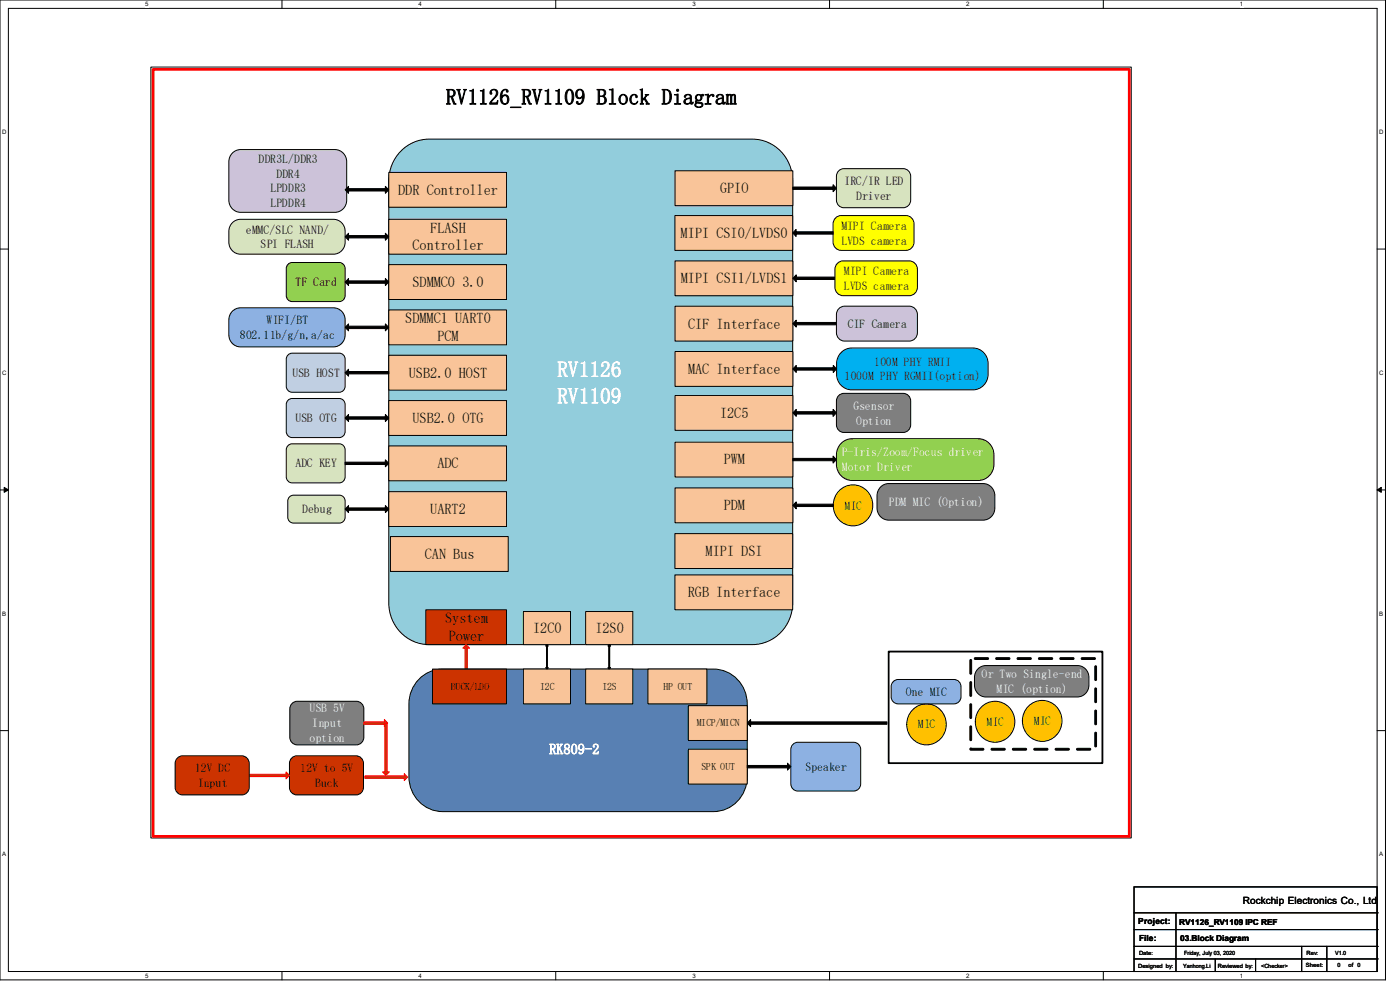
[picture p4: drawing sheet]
<svg xmlns="http://www.w3.org/2000/svg" width="297mm" height="210mm" viewBox="0 0 297 210" stroke-linecap="round" stroke-linejoin="round" font-family="sans-serif">
<path d="M0 0h293.9v207.9h-293.9zM1.8 1.8h290.3v204.3h-290.3z" fill="none" stroke="#000" stroke-width=".21"/>
<g fill="#fff">
<path d="M30.8 .2h.7v1.4h-.7z"/>
<path d="M30.8 206.2h.7v1.4h-.7z"/>
</g>
<path d="M59.8 0v1.8M59.8 206.1v1.8" fill="none" stroke="#000" stroke-width=".21"/>
<g fill="#fff">
<path d="M88.8 .2h.7v1.4h-.7z"/>
<path d="M88.8 206.2h.7v1.4h-.7z"/>
</g>
<path d="M117.9 0v1.8M117.9 206.1v1.8" fill="none" stroke="#000" stroke-width=".21"/>
<g fill="#fff">
<path d="M146.9 .2h.7v1.4h-.7z"/>
<path d="M146.9 206.2h.7v1.4h-.7z"/>
</g>
<path d="M176 0v1.8M176 206.1v1.8" fill="none" stroke="#000" stroke-width=".21"/>
<g fill="#fff">
<path d="M205 .2h.7v1.4h-.7z"/>
<path d="M205 206.2h.7v1.4h-.7z"/>
</g>
<path d="M234.1 0v1.8M234.1 206.1v1.8" fill="none" stroke="#000" stroke-width=".21"/>
<g fill="#fff">
<path d="M263.1 .2h.6v1.4h-.6z"/>
<path d="M263.1 206.2h.6v1.4h-.6z"/>
<path d="M.5 27.3h.9v1.4h-.9z"/>
<path d="M292.6 27.3h.9v1.4h-.9z"/>
<path d="M.5 78.4h.9v1.4h-.9z"/>
<path d="M292.6 78.4h.9v1.4h-.9z"/>
</g>
<path d="M0 52.8h1.8M292.1 52.8h1.8" fill="none" stroke="#000" stroke-width=".21"/>
<g fill="#fff">
<path d="M.5 129.5h.8v1.4h-.8z"/>
<path d="M292.6 129.5h.8v1.4h-.8z"/>
</g>
<path d="M0 103.9h1.8M292.1 103.9h1.8" fill="none" stroke="#000" stroke-width=".21"/>
<path d="M.9 103.4l.9 .5-.9 .5zM292.1 103.9l.9-.5v1z" fill="#000" stroke="#000" stroke-width=".21"/>
<g fill="#fff">
<path d="M.5 180.5h.8v1.4h-.8z"/>
<path d="M292.6 180.5h.8v1.4h-.8z"/>
</g>
<path d="M0 155h1.8M292.1 155h1.8" fill="none" stroke="#000" stroke-width=".21"/>
<path d="M32 14.3h208v163.5h-208z" fill="#fff"/>
<path d="M32 14.2h208v163.6h-208z" fill="none" stroke="#000" stroke-width=".21"/>
<path d="M85 32.1a8.4 8.4 0 0 1 6-2.6h68.6a8.7 8.7 0 0 1 8.6 8.9v89.5a8.7 8.7 0 0 1-8.6 8.8h-68.6a8.7 8.7 0 0 1-8.5-8.8v-89.5a9 9 0 0 1 2.5-6.3z" fill-rule="evenodd" fill="#92cddc"/>
<path d="M85 32.1a8.4 8.4 0 0 1 6-2.6h68.6a8.7 8.7 0 0 1 8.6 8.9v89.5a8.7 8.7 0 0 1-8.6 8.8h-68.6a8.7 8.7 0 0 1-8.5-8.8v-89.5a9 9 0 0 1 2.5-6.3z" fill="none" stroke="#000" stroke-width=".21"/>
<path d="M82.5 36.6h25v7.4h-25z" fill-rule="evenodd" fill="#f9c499"/>
<path d="M82.5 36.6h25v7.4h-25z" fill="none" stroke="#000" stroke-width=".21"/>
<path d="M49.5 32.3l1-.5 .6-.1h19.9a2.54 2.54 0 0 1 2.5 2.6v8.1a2.56 2.56 0 0 1-2.5 2.6h-19.9a2.54 2.54 0 0 1-2.6-2.6v-8.1a2.62 2.62 0 0 1 1-2z" fill-rule="evenodd" fill="#ccc2d9"/>
<path d="M49.5 32.3l1-.5 .6-.1h19.9a2.54 2.54 0 0 1 2.5 2.6v8.1a2.56 2.56 0 0 1-2.5 2.6h-19.9a2.54 2.54 0 0 1-2.6-2.6v-8.1a2.62 2.62 0 0 1 1-2zM73.9 39.5v.5h7.9v-.5l.7 .8-.7 .7v-.5h-7.9v.5l-.7-.7z" fill="none" stroke="#000" stroke-width=".21"/>
<path d="M73.9 39.5v.5h7.9v-.5l.7 .8-.7 .7v-.5h-7.9v.5l-.7-.7z" fill-rule="evenodd" fill="#000"/>
<path d="M82.5 46.5h25v7.4h-25z" fill-rule="evenodd" fill="#f9c499"/>
<path d="M82.5 46.5h25v7.4h-25z" fill="none" stroke="#000" stroke-width=".21"/>
<path d="M49.5 47.1l1-.5 .5-.1h19.7a2.5 2.5 0 0 1 2.5 2.6 4.8 4.8 0 0 1-.5 3.9 2.43 2.43 0 0 1-2 .9h-19.7a2.51 2.51 0 0 1-2.5-2.5 4.8 4.8 0 0 1 .6-3.9z" fill-rule="evenodd" fill="#d7e3bf"/>
<path d="M49.5 47.1l1-.5 .5-.1h19.7a2.5 2.5 0 0 1 2.5 2.6 4.8 4.8 0 0 1-.5 3.9 2.43 2.43 0 0 1-2 .9h-19.7a2.51 2.51 0 0 1-2.5-2.5 4.8 4.8 0 0 1 .6-3.9zM73.9 49.5v.5h7.9v-.5l.7 .7-.7 .8v-.5h-7.9v.5l-.7-.8z" fill="none" stroke="#000" stroke-width=".21"/>
<path d="M73.9 49.5v.5h7.9v-.5l.7 .7-.7 .8v-.5h-7.9v.5l-.7-.8z" fill-rule="evenodd" fill="#000"/>
<path d="M82.5 56.1h25v7.4h-25z" fill-rule="evenodd" fill="#f9c499"/>
<path d="M82.5 56.1h25v7.4h-25z" fill="none" stroke="#000" stroke-width=".21"/>
<path d="M61.2 55.9l.8-.2h10a1.27 1.27 0 0 1 1.2 1.3v5.7a1.27 1.27 0 0 1-1.2 1.3h-10a1.27 1.27 0 0 1-1.3-1.3v-5.7l.1-.4z" fill-rule="evenodd" fill="#92d050"/>
<path d="M61.2 55.9l.8-.2h10a1.27 1.27 0 0 1 1.2 1.3v5.7a1.27 1.27 0 0 1-1.2 1.3h-10a1.27 1.27 0 0 1-1.3-1.3v-5.7l.1-.4zM73.9 59.1v.5h7.9v-.5l.7 .7-.7 .8v-.5h-7.9v.5l-.7-.8z" fill="none" stroke="#000" stroke-width=".21"/>
<path d="M73.9 59.1v.5h7.9v-.5l.7 .7-.7 .8v-.5h-7.9v.5l-.7-.8z" fill-rule="evenodd" fill="#000"/>
<path d="M82.5 65.7h25v7.4h-25z" fill-rule="evenodd" fill="#f9c499"/>
<path d="M82.5 65.7h25v7.4h-25z" fill="none" stroke="#000" stroke-width=".21"/>
<path d="M49.5 65.9l1-.5 .5-.1h19.7a2.5 2.5 0 0 1 2.5 2.5v3.2a2.51 2.51 0 0 1-2.5 2.6h-19.7a2.5 2.5 0 0 1-2.5-2.6v-3.2a2.59 2.59 0 0 1 1-1.9z" fill-rule="evenodd" fill="#8db1e2"/>
<path d="M49.5 65.9l1-.5 .5-.1h19.7a2.5 2.5 0 0 1 2.5 2.5v3.2a2.51 2.51 0 0 1-2.5 2.6h-19.7a2.5 2.5 0 0 1-2.5-2.6v-3.2a2.59 2.59 0 0 1 1-1.9zM73.9 68.7v.5h7.9v-.5l.7 .7-.7 .8v-.5h-7.9v.5l-.7-.8z" fill="none" stroke="#000" stroke-width=".21"/>
<path d="M73.9 68.7v.5h7.9v-.5l.7 .7-.7 .8v-.5h-7.9v.5l-.7-.8z" fill-rule="evenodd" fill="#000"/>
<path d="M82.5 75.4h25v7.4h-25z" fill-rule="evenodd" fill="#f9c499"/>
<path d="M82.5 75.4h25v7.4h-25z" fill="none" stroke="#000" stroke-width=".21"/>
<path d="M61.2 75.2l.8-.3h10a1.26 1.26 0 0 1 1.2 1.3v5.7a1.28 1.28 0 0 1-1.2 1.3h-10a1.28 1.28 0 0 1-1.3-1.3v-5.7l.1-.4z" fill-rule="evenodd" fill="#c0cfe2"/>
<path d="M61.2 75.2l.8-.3h10a1.26 1.26 0 0 1 1.2 1.3v5.7a1.28 1.28 0 0 1-1.2 1.3h-10a1.28 1.28 0 0 1-1.3-1.3v-5.7l.1-.4z" fill="none" stroke="#000" stroke-width=".21"/>
<path d="M82.5 85h25v7.4h-25z" fill-rule="evenodd" fill="#f9c499"/>
<path d="M82.5 85h25v7.4h-25z" fill="none" stroke="#000" stroke-width=".21"/>
<path d="M61.2 84.8l.8-.3h10a1.26 1.26 0 0 1 1.2 1.3v5.7a1.28 1.28 0 0 1-1.2 1.3h-10a1.28 1.28 0 0 1-1.3-1.3v-5.7l.1-.4z" fill-rule="evenodd" fill="#c0cfe2"/>
<path d="M61.2 84.8l.8-.3h10a1.26 1.26 0 0 1 1.2 1.3v5.7a1.28 1.28 0 0 1-1.2 1.3h-10a1.28 1.28 0 0 1-1.3-1.3v-5.7l.1-.4zM73.9 87.9v.5h7.9v-.5l.7 .8-.7 .7v-.5h-7.9v.5l-.7-.7z" fill="none" stroke="#000" stroke-width=".21"/>
<path d="M73.9 87.9v.5h7.9v-.5l.7 .8-.7 .7v-.5h-7.9v.5l-.7-.7z" fill-rule="evenodd" fill="#000"/>
<path d="M82.5 94.6h25v7.4h-25z" fill-rule="evenodd" fill="#f9c499"/>
<path d="M82.5 94.6h25v7.4h-25z" fill="none" stroke="#000" stroke-width=".21"/>
<path d="M61.2 94.4l.8-.3h10a1.26 1.26 0 0 1 1.2 1.3v5.7a1.28 1.28 0 0 1-1.2 1.3h-10a1.28 1.28 0 0 1-1.3-1.3v-5.7l.1-.4z" fill-rule="evenodd" fill="#d7e3bf"/>
<path d="M61.2 94.4l.8-.3h10a1.26 1.26 0 0 1 1.2 1.3v5.7a1.28 1.28 0 0 1-1.2 1.3h-10a1.28 1.28 0 0 1-1.3-1.3v-5.7l.1-.4z" fill="none" stroke="#000" stroke-width=".21"/>
<path d="M82.8 113.8h25v7.4h-25z" fill-rule="evenodd" fill="#f9c499"/>
<path d="M82.8 113.8h25v7.4h-25z" fill="none" stroke="#000" stroke-width=".21"/>
<path d="M143.2 36.2h25v7.4h-25z" fill-rule="evenodd" fill="#f9c499"/>
<path d="M143.2 36.2h25v7.4h-25zM73.9 78.3v.5h8.6v.5h-8.6v.5l-.7-.7zM73.2 98h8.6v-.5l.7 .8-.7 .7v-.5h-8.6z" fill="none" stroke="#000" stroke-width=".21"/>
<g fill="#000">
<path d="M73.9 78.3v.5h8.6v.5h-8.6v.5l-.7-.7z" fill-rule="evenodd"/>
<path d="M73.2 98h8.6v-.5l.7 .8-.7 .7v-.5h-8.6z" fill-rule="evenodd"/>
</g>
<path d="M90.3 129.3h17.2v7.4h-17.2z" fill-rule="evenodd" fill="#c30"/>
<path d="M90.3 129.3h17.2v7.4h-17.2z" fill="none" stroke="#000" stroke-width=".21"/>
<path d="M61.9 160.8l.7-.4 .4-.1h12.5a1.6 1.6 0 0 1 1.6 1.7v5a1.6 1.6 0 0 1-1.6 1.6h-12.5a1.59 1.59 0 0 1-1.6-1.6v-5l.1-.5z" fill-rule="evenodd" fill="#c30"/>
<path d="M61.9 160.8l.7-.4 .4-.1h12.5a1.6 1.6 0 0 1 1.6 1.7v5a1.6 1.6 0 0 1-1.6 1.6h-12.5a1.59 1.59 0 0 1-1.6-1.6v-5l.1-.5z" fill="none" stroke="#000" stroke-width=".21"/>
<path d="M52.9 164.2h7.8v-.5l.7 .8-.7 .7v-.5h-7.8z" fill-rule="evenodd" fill="#c30"/>
<path d="M52.9 164.2h7.8v-.5l.7 .8-.7 .7v-.5h-7.8z" fill="none" stroke="#f00" stroke-width=".21"/>
<path d="M98.9 136.7l.7 .8h-.5v4.4h-.4v-4.4h-.5z" fill-rule="evenodd" fill="#c30"/>
<path d="M98.9 136.7l.7 .8h-.5v4.4h-.4v-4.4h-.5z" fill="none" stroke="#f00" stroke-width=".21"/>
<path d="M89.2 143.7a7 7 0 0 1 4.7-1.8h57.4a7.3 7.3 0 0 1 7.2 7.4v15.4a7.3 7.3 0 0 1-7.2 7.5h-57.4a7.3 7.3 0 0 1-7.2-7.5v-15.4a7.5 7.5 0 0 1 2.5-5.6z" fill-rule="evenodd" fill="#5880b3"/>
<path d="M89.2 143.7a7 7 0 0 1 4.7-1.8h57.4a7.3 7.3 0 0 1 7.2 7.4v15.4a7.3 7.3 0 0 1-7.2 7.5h-57.4a7.3 7.3 0 0 1-7.2-7.5v-15.4a7.5 7.5 0 0 1 2.5-5.6z" fill="none" stroke="#000" stroke-width=".21"/>
<path d="M124.2 129.7h10v7h-10z" fill-rule="evenodd" fill="#f9c499"/>
<path d="M124.2 129.7h10v7h-10z" fill="none" stroke="#000" stroke-width=".21"/>
<path d="M111 129.7h10v7h-10z" fill-rule="evenodd" fill="#f9c499"/>
<path d="M111 129.7h10v7h-10z" fill="none" stroke="#000" stroke-width=".21"/>
<path d="M111 141.9h10v7.4h-10z" fill-rule="evenodd" fill="#f9c499"/>
<path d="M111 141.9h10v7.4h-10z" fill="none" stroke="#000" stroke-width=".21"/>
<path d="M91.8 141.9h15.7v7.4h-15.7z" fill-rule="evenodd" fill="#c30"/>
<path d="M91.8 141.9h15.7v7.4h-15.7z" fill="none" stroke="#000" stroke-width=".21"/>
<path d="M124.2 141.9h10v7.4h-10z" fill-rule="evenodd" fill="#f9c499"/>
<path d="M124.2 141.9h10v7.4h-10z" fill="none" stroke="#000" stroke-width=".21"/>
<path d="M137.5 141.9h12.5v7.4h-12.5z" fill-rule="evenodd" fill="#f9c499"/>
<path d="M137.5 141.9h12.5v7.4h-12.5z" fill="none" stroke="#000" stroke-width=".21"/>
<path d="M146 149.7h12.5v7.4h-12.5z" fill-rule="evenodd" fill="#f9c499"/>
<path d="M146 149.7h12.5v7.4h-12.5z" fill="none" stroke="#000" stroke-width=".21"/>
<path d="M146 158.9h12.5v7.4h-12.5z" fill-rule="evenodd" fill="#f9c499"/>
<path d="M146 158.9h12.5v7.4h-12.5zM159.2 152.6v.5h29v.5h-29v.5l-.7-.7z" fill="none" stroke="#000" stroke-width=".21"/>
<path d="M159.2 152.6v.5h29v.5h-29v.5l-.7-.7z" fill-rule="evenodd" fill="#000"/>
<path d="M208.4 149.8a4.3 4.3 0 0 1 6.6 1.6 4.3 4.3 0 0 1-3.1 6 4.3 4.3 0 0 1-4.6-2.5 4.3 4.3 0 0 1 1.1-5.1z" fill-rule="evenodd" fill="#ffc000"/>
<path d="M208.4 149.8a4.3 4.3 0 0 1 6.6 1.6 4.3 4.3 0 0 1-3.1 6 4.3 4.3 0 0 1-4.6-2.5 4.3 4.3 0 0 1 1.1-5.1z" fill="none" stroke="#000" stroke-width=".21"/>
<path d="M218.4 149.6a4.3 4.3 0 0 1 6.6 1.6 4.3 4.3 0 0 1-3.1 6 4.3 4.3 0 0 1-4.6-2.5 4.3 4.3 0 0 1 1.1-5.1z" fill-rule="evenodd" fill="#ffc000"/>
<path d="M218.4 149.6a4.3 4.3 0 0 1 6.6 1.6 4.3 4.3 0 0 1-3.1 6 4.3 4.3 0 0 1-4.6-2.5 4.3 4.3 0 0 1 1.1-5.1z" fill="none" stroke="#000" stroke-width=".21"/>
<path d="M207.6 141.7l1-.5h.6h19.4a2.47 2.47 0 0 1 2.4 2.5 3.7 3.7 0 0 1-.9 3.6l-1 .5h-.5h-19.4a2.47 2.47 0 0 1-2.5-2.5 3.8 3.8 0 0 1 .9-3.6z" fill-rule="evenodd" fill="#7f7f7f"/>
<path d="M207.6 141.7l1-.5h.6h19.4a2.47 2.47 0 0 1 2.4 2.5 3.7 3.7 0 0 1-.9 3.6l-1 .5h-.5h-19.4a2.47 2.47 0 0 1-2.5-2.5 3.7 3.7 0 0 1 .9-3.6z" fill="none" stroke="#000" stroke-width=".21"/>
<path d="M193.8 150.3a4.3 4.3 0 0 1 6.3 1 4.3 4.3 0 0 1-1.4 6.1 4.3 4.3 0 0 1-5.7-1.3 4.3 4.3 0 0 1 .8-5.8z" fill-rule="evenodd" fill="#ffc000"/>
<path d="M193.8 150.3a4.3 4.3 0 0 1 6.3 1 4.3 4.3 0 0 1-1.4 6.1 4.3 4.3 0 0 1-5.7-1.3 4.3 4.3 0 0 1 .8-5.8z" fill="none" stroke="#000" stroke-width=".21"/>
<path d="M189.7 144.4l.8-.3h11.9a1.5 1.5 0 0 1 1.5 1.6v2.1a1.51 1.51 0 0 1-1.5 1.5h-11.9a1.5 1.5 0 0 1-1.4-1.5v-2.6z" fill-rule="evenodd" fill="#8db1e2"/>
<path d="M189.7 144.4l.8-.3h11.9a1.5 1.5 0 0 1 1.5 1.6v2.1a1.51 1.51 0 0 1-1.5 1.5h-11.9a1.5 1.5 0 0 1-1.4-1.5v-2.6z" fill="none" stroke="#000" stroke-width=".21"/>
<path d="M205.8 139.9h.1l.2 .2v2.7l-.2 .2-.2-.2zM205.8 144.6h.1l.2 .2v2.7l-.2 .2-.2-.2zM205.8 149.3h.1l.2 .2v2.7l-.2 .2-.2-.2zM205.8 154h.3v.2v2.7l-.2 .2-.2-.2zM205.8 158.7h.3v.2l-.2-.2h2.6l.2 .2-.2 .2h-2.6l-.2-.2zM210.3 158.8l2.8-.1 .2 .2-.2 .2h-2.7zM214.8 158.8l2.8-.1 .2 .2-.2 .2h-2.6zM219.4 158.8l2.7-.1 .2 .2-.2 .2h-2.6zM223.9 158.8l2.8-.1 .2 .2-.2 .2h-2.7zM228.4 158.8l2.8-.1 .2 .2-.2 .2h-2.6zM232.3 155.4h.3v.1v2.7l-.2 .2-.2-.2zM232.3 150.7h.3v.1v2.8l-.2 .1-.2-.1zM232.3 146h.3v.1v2.8l-.2 .2-.2-.2zM232.3 141.3l.3 .1v2.8l-.2 .2-.2-.2zM229.4 139.6l2.8-.1 .2 .2-.2 .2h-2.6zM224.9 139.6l2.8-.1 .2 .2-.2 .2h-2.7zM220.4 139.6l2.7-.1 .2 .2-.2 .2h-2.6zM215.8 139.6l2.8-.1 .2 .2-.2 .2h-2.6zM211.3 139.6l2.8-.1 .2 .2-.2 .2h-2.7zM206.7 139.6l2.8-.1 .2 .2-.2 .2h-2.6z" fill="#000" stroke="#000" stroke-width=".21"/>
<path d="M188.5 138.2h45.4v23.7h-45.4z" fill="none" stroke="#000" stroke-width=".38"/>
<path d="M168.4 157.7l.8-.2h11.9a1.5 1.5 0 0 1 1.5 1.5v7.3a1.51 1.51 0 0 1-1.5 1.5h-11.9a1.5 1.5 0 0 1-1.4-1.5v-7.3v-.5z" fill-rule="evenodd" fill="#8db1e2"/>
<path d="M116 136.7l.3 .3h-.2v4.6h.2l-.3 .3-.2-.3h.1v-4.6h-.1zM129.2 136.7l.3 .3h-.2v4.6h.2l-.3 .3-.2-.3h.1v-4.6h-.1zM168.4 157.7l.8-.2h11.9a1.5 1.5 0 0 1 1.5 1.5v7.3a1.51 1.51 0 0 1-1.5 1.5h-11.9a1.5 1.5 0 0 1-1.4-1.5v-7.3v-.5zM158.5 162.4h8.6v-.5l.7 .7-.7 .8v-.5h-8.6z" fill="none" stroke="#000" stroke-width=".21"/>
<g fill="#000">
<path d="M116 136.7l.3 .3h-.2v4.6h.2l-.3 .3-.2-.3h.1v-4.6h-.1z" fill-rule="evenodd"/>
<path d="M129.2 136.7l.3 .3h-.2v4.6h.2l-.3 .3-.2-.3h.1v-4.6h-.1z" fill-rule="evenodd"/>
<path d="M158.5 162.4h8.6v-.5l.7 .7-.7 .8v-.5h-8.6z" fill-rule="evenodd"/>
</g>
<path d="M143.2 103.5h25v7.4h-25z" fill-rule="evenodd" fill="#f9c499"/>
<path d="M143.2 103.5h25v7.4h-25z" fill="none" stroke="#000" stroke-width=".21"/>
<path d="M178.3 103.9a4.3 4.3 0 0 1 6.5 1.6 4.3 4.3 0 0 1-3.1 6 4.3 4.3 0 0 1-4.6-2.5 4.3 4.3 0 0 1 1.2-5.1z" fill-rule="evenodd" fill="#ffc000"/>
<path d="M168.9 106.5v.4h7.9v.5h-7.9v.5l-.7-.7zM178.3 103.9a4.3 4.3 0 0 1 6.5 1.6 4.3 4.3 0 0 1-3.1 6 4.3 4.3 0 0 1-4.6-2.5 4.3 4.3 0 0 1 1.2-5.1z" fill="none" stroke="#000" stroke-width=".21"/>
<path d="M168.9 106.5v.4h7.9v.5h-7.9v.5l-.7-.7z" fill-rule="evenodd" fill="#000"/>
<path d="M187 103.1l1-.5h.6h19.9a2.54 2.54 0 0 1 2.6 2.6v2.6a2.55 2.55 0 0 1-2.6 2.5h-19.9a2.53 2.53 0 0 1-2.5-2.5v-2.6a2.62 2.62 0 0 1 .9-2.1z" fill-rule="evenodd" fill="#7f7f7f"/>
<path d="M187 103.1l1-.5h.6h19.9a2.54 2.54 0 0 1 2.6 2.6v2.6a2.55 2.55 0 0 1-2.6 2.5h-19.9a2.53 2.53 0 0 1-2.5-2.5v-2.6a2.62 2.62 0 0 1 .9-2.1z" fill="none" stroke="#000" stroke-width=".21"/>
<path d="M143.2 113.2h25v7.4h-25z" fill-rule="evenodd" fill="#f9c499"/>
<path d="M143.2 113.2h25v7.4h-25z" fill="none" stroke="#000" stroke-width=".21"/>
<path d="M143.2 122h25v7.3h-25z" fill-rule="evenodd" fill="#f9c499"/>
<path d="M143.2 122h25v7.3h-25z" fill="none" stroke="#000" stroke-width=".21"/>
<path d="M143.2 45.7h25v7.4h-25z" fill-rule="evenodd" fill="#f9c499"/>
<path d="M143.2 45.7h25v7.4h-25z" fill="none" stroke="#000" stroke-width=".21"/>
<path d="M177.2 46.2l.8-.4 .4-.1h13.8a1.75 1.75 0 0 1 1.7 1.8v3.8a1.75 1.75 0 0 1-1.7 1.8h-13.8a1.74 1.74 0 0 1-1.7-1.8v-3.8l.1-.5z" fill-rule="evenodd" fill="#ff0"/>
<path d="M177.2 46.2l.8-.4 .4-.1h13.8a1.75 1.75 0 0 1 1.7 1.8v3.8a1.75 1.75 0 0 1-1.7 1.8h-13.8a1.74 1.74 0 0 1-1.7-1.8v-3.8l.1-.5z" fill="none" stroke="#000" stroke-width=".21"/>
<path d="M143.2 55.3h25v7.4h-25z" fill-rule="evenodd" fill="#f9c499"/>
<path d="M143.2 55.3h25v7.4h-25zM168.9 58.3v.5h8.2v.5h-8.2v.5l-.7-.8z" fill="none" stroke="#000" stroke-width=".21"/>
<path d="M168.9 58.3v.5h8.2v.5h-8.2v.5l-.7-.8z" fill-rule="evenodd" fill="#000"/>
<path d="M177.6 55.9l.8-.5 .5-.1h14a1.78 1.78 0 0 1 1.7 1.8v3.8a1.78 1.78 0 0 1-1.7 1.8h-14a1.78 1.78 0 0 1-1.8-1.8v-3.8l.1-.4z" fill-rule="evenodd" fill="#ff0"/>
<path d="M177.6 55.9l.8-.5 .5-.1h14a1.78 1.78 0 0 1 1.7 1.8v3.8a1.78 1.78 0 0 1-1.7 1.8h-14a1.78 1.78 0 0 1-1.8-1.8v-3.8l.1-.4z" fill="none" stroke="#000" stroke-width=".21"/>
<path d="M143.2 64.9h25v7.5h-25z" fill-rule="evenodd" fill="#f9c499"/>
<path d="M143.2 64.9h25v7.5h-25zM168.9 67.9v.5h8.5v.5h-8.5v.5l-.7-.8z" fill="none" stroke="#000" stroke-width=".21"/>
<path d="M168.9 67.9v.5h8.5v.5h-8.5v.5l-.7-.8z" fill-rule="evenodd" fill="#000"/>
<path d="M177.9 65.5l.8-.5 .5-.1h13.7a1.75 1.75 0 0 1 1.7 1.8v3.9a1.76 1.76 0 0 1-1.7 1.8h-13.7a1.76 1.76 0 0 1-1.8-1.8v-3.9l.1-.4z" fill-rule="evenodd" fill="#ccc2d9"/>
<path d="M177.9 65.5l.8-.5 .5-.1h13.7a1.75 1.75 0 0 1 1.7 1.8v3.9a1.76 1.76 0 0 1-1.7 1.8h-13.7a1.76 1.76 0 0 1-1.8-1.8v-3.9l.1-.4z" fill="none" stroke="#000" stroke-width=".21"/>
<path d="M82.5 104.3h25v7.4h-25z" fill-rule="evenodd" fill="#f9c499"/>
<path d="M82.5 104.3h25v7.4h-25z" fill="none" stroke="#000" stroke-width=".21"/>
<path d="M143.2 74.6h25v7.4h-25z" fill-rule="evenodd" fill="#f9c499"/>
<path d="M143.2 74.6h25v7.4h-25zM168.9 77.5v.5h7.9v-.5l.7 .8-.7 .7v-.5h-7.9v.5l-.7-.7z" fill="none" stroke="#000" stroke-width=".21"/>
<path d="M168.9 77.5v.5h7.9v-.5l.7 .8-.7 .7v-.5h-7.9v.5l-.7-.7z" fill-rule="evenodd" fill="#000"/>
<path d="M178.4 74.8a3.2 3.2 0 0 1 2.3-1h25.7a3.3 3.3 0 0 1 3.2 3.4 5.3 5.3 0 0 1-.9 4.5 3.1 3.1 0 0 1-2.3 1h-25.7a3.3 3.3 0 0 1-3.2-3.3 5.3 5.3 0 0 1 .9-4.6z" fill-rule="evenodd" fill="#00b0f0"/>
<path d="M178.4 74.8a3.2 3.2 0 0 1 2.3-1h25.7a3.3 3.3 0 0 1 3.2 3.4 5.3 5.3 0 0 1-.9 4.5 3.1 3.1 0 0 1-2.3 1h-25.7a3.3 3.3 0 0 1-3.2-3.3 5.3 5.3 0 0 1 .9-4.6z" fill="none" stroke="#000" stroke-width=".21"/>
<path d="M61.5 105.3l.8-.3h9.7a1.23 1.23 0 0 1 1.2 1.3v3.4a1.24 1.24 0 0 1-1.2 1.3h-9.7a1.24 1.24 0 0 1-1.3-1.3v-3.4l.1-.4z" fill-rule="evenodd" fill="#d7e3bf"/>
<path d="M61.5 105.3l.8-.3h9.7a1.23 1.23 0 0 1 1.2 1.3v3.4a1.24 1.24 0 0 1-1.2 1.3h-9.7a1.24 1.24 0 0 1-1.3-1.3v-3.4l.1-.4z" fill="none" stroke="#000" stroke-width=".21"/>
<path d="M143.2 93.8h25v7.4h-25z" fill-rule="evenodd" fill="#f9c499"/>
<path d="M143.2 93.8h25v7.4h-25zM168.2 97.2h8.5v-.5l.7 .8-.7 .7v-.5h-8.5z" fill="none" stroke="#000" stroke-width=".21"/>
<path d="M168.2 97.2h8.5v-.5l.7 .8-.7 .7v-.5h-8.5z" fill-rule="evenodd" fill="#000"/>
<path d="M37.6 160.8l.7-.4 .4-.1h12.6a1.6 1.6 0 0 1 1.6 1.7v5a1.6 1.6 0 0 1-1.6 1.6h-12.6a1.6 1.6 0 0 1-1.5-1.6v-5v-.5z" fill-rule="evenodd" fill="#c30"/>
<path d="M168.9 48.7v.5h7.8v.5h-7.8v.5l-.7-.8zM37.6 160.8l.7-.4 .4-.1h12.6a1.6 1.6 0 0 1 1.6 1.7v5a1.6 1.6 0 0 1-1.6 1.6h-12.6a1.6 1.6 0 0 1-1.5-1.6v-5v-.5z" fill="none" stroke="#000" stroke-width=".21"/>
<path d="M168.9 48.7v.5h7.8v.5h-7.8v.5l-.7-.8z" fill-rule="evenodd" fill="#000"/>
<path d="M143.2 83.9h25v7.4h-25z" fill-rule="evenodd" fill="#f9c499"/>
<path d="M143.2 83.9h25v7.4h-25zM73.9 107.3v.4h7.9v-.4l.7 .7-.7 .7v-.5h-7.9v.5l-.7-.7z" fill="none" stroke="#000" stroke-width=".21"/>
<path d="M73.9 107.3v.4h7.9v-.4l.7 .7-.7 .7v-.5h-7.9v.5l-.7-.7z" fill-rule="evenodd" fill="#000"/>
<path d="M61.9 149.2l.7-.4h.5h12.5a1.6 1.6 0 0 1 1.6 1.6v6a1.61 1.61 0 0 1-1.6 1.6h-12.5a1.6 1.6 0 0 1-1.6-1.6v-6v-.4z" fill-rule="evenodd" fill="#7f7f7f"/>
<path d="M61.9 149.2l.7-.4h.5h12.5a1.6 1.6 0 0 1 1.6 1.6v6a1.61 1.61 0 0 1-1.6 1.6h-12.5a1.6 1.6 0 0 1-1.6-1.6v-6v-.4z" fill="none" stroke="#000" stroke-width=".21"/>
<path d="M77.2 153.1h4.3v-.5l.8 .8-.8 .7v-.5h-4.3z" fill-rule="evenodd" fill="#c30"/>
<path d="M77.2 153.1h4.3v-.5l.8 .8-.8 .7v-.5h-4.3z" fill="none" stroke="#f00" stroke-width=".21"/>
<path d="M81.6 153.4h.5v10.3h.5l-.7 .8-.7-.8h.4z" fill-rule="evenodd" fill="#c30"/>
<path d="M81.6 153.4h.5v10.3h.5l-.7 .8-.7-.8h.4z" fill="none" stroke="#f00" stroke-width=".21"/>
<path d="M77.4 164.6h8.4v-.5l.7 .7-.7 .8v-.5h-8.4z" fill-rule="evenodd" fill="#c30"/>
<path d="M77.4 164.6h8.4v-.5l.7 .7-.7 .8v-.5h-8.4z" fill="none" stroke="#f00" stroke-width=".21"/>
<path d="M178.4 94.1a3.3 3.3 0 0 1 2.4-1h26.7a3.4 3.4 0 0 1 3.4 3.4 5.1 5.1 0 0 1-1 4.4 3.3 3.3 0 0 1-2.4 1h-26.7a3.4 3.4 0 0 1-3.4-3.4 5.1 5.1 0 0 1 1-4.4z" fill-rule="evenodd" fill="#92d050"/>
<path d="M178.4 94.1a3.3 3.3 0 0 1 2.4-1h26.7a3.4 3.4 0 0 1 3.4 3.4 5.1 5.1 0 0 1-1 4.4 3.3 3.3 0 0 1-2.4 1h-26.7a3.4 3.4 0 0 1-3.4-3.4 5.1 5.1 0 0 1 1-4.4z" fill="none" stroke="#000" stroke-width=".21"/>
<path d="M177.9 83.9l.7-.4 .4-.1h12.6a1.6 1.6 0 0 1 1.6 1.7v5a1.61 1.61 0 0 1-1.6 1.6h-12.6a1.61 1.61 0 0 1-1.6-1.6v-5l.1-.5z" fill-rule="evenodd" fill="#7f7f7f"/>
<path d="M168.9 86.8v.5h7.8v-.5l.7 .8-.7 .7v-.5h-7.8v.5l-.7-.7zM177.9 83.9l.7-.4 .4-.1h12.6a1.6 1.6 0 0 1 1.6 1.7v5a1.61 1.61 0 0 1-1.6 1.6h-12.6a1.61 1.61 0 0 1-1.6-1.6v-5l.1-.5z" fill="none" stroke="#000" stroke-width=".21"/>
<path d="M168.9 86.8v.5h7.8v-.5l.7 .8-.7 .7v-.5h-7.8v.5l-.7-.7z" fill-rule="evenodd" fill="#000"/>
<path d="M177.9 36.3l.7-.5h.4h12.6a1.61 1.61 0 0 1 1.6 1.6v5a1.6 1.6 0 0 1-1.6 1.7h-12.6a1.6 1.6 0 0 1-1.6-1.7v-5l.1-.4z" fill-rule="evenodd" fill="#d7e3bf"/>
<g fill="none" stroke="#000" stroke-width=".21">
<path d="M168.2 39.7h8.5v-.5l.7 .7-.7 .8v-.5h-8.5zM177.9 36.3l.7-.5h.4h12.6a1.61 1.61 0 0 1 1.6 1.6v5a1.6 1.6 0 0 1-1.6 1.7h-12.6a1.6 1.6 0 0 1-1.6-1.7v-5l.1-.4zM240.6 188.1h51.5v18h-51.5zM240.6 193.6h51.5M240.6 197.2h51.5M249.5 193.6v12.5M292.1 193.6h.1M292.1 197.2h.1M240.6 200.7h51.5M240.6 203.4h51.5M249.5 206.1h.1M257.8 206.1h.1"/>
<path d="M257.8 203.4v2.7M266.4 206.1h.1M266.4 203.4v2.7M276.1 206.1h.1M276.1 200.7v5.4M281.5 206.1h.1M281.5 200.7v5.4M292.1 200.7h.1M292.1 203.4h.1"/>
</g>
<path d="M168.2 39.7h8.5v-.5l.7 .7-.7 .8v-.5h-8.5z" fill-rule="evenodd" fill="#000"/>
<path d="M32.5 14.7h207.1v162.7h-207.1z" fill="none" stroke="#f00" stroke-width=".58"/>
<text font-size="4.7" x="94.6" y="22.2">RV1126_RV1109 Block Diagram</text>
<g font-size="4.7" fill="#fff">
<text x="118.2" y="80">RV1126</text>
<text x="118.2" y="85.6">RV1109</text>
</g>
<g font-size="3.1">
<text x="84.5" y="41.3">DDR Controller</text>
<text x="152.8" y="40.9">GPIO</text>
<text x="87.5" y="53.1">Controller</text>
<text x="91.3" y="49.4">FLASH</text>
<text x="144.4" y="50.5">MIPI CSI0/LVDS0</text>
<text x="87.5" y="60.9">SDMMC0 3.0</text>
<text x="144.4" y="60.1">MIPI CSI1/LVDS1</text>
<text x="86" y="68.6">SDMMC1 UART0</text>
<text x="146" y="69.7">CIF Interface</text>
<text x="92.8" y="72.4">PCM</text>
<text x="86.7" y="80.1">USB2.0 HOST</text>
<text x="146" y="79.3">MAC Interface</text>
<text x="87.5" y="89.7">USB2.0 OTG</text>
<text x="152.8" y="88.6">I2C5</text>
<text x="92.8" y="99.3">ADC</text>
<text x="153.5" y="98.5">PWM</text>
<text x="91.3" y="109">UART2</text>
<text x="153.5" y="108.3">PDM</text>
<text x="90.1" y="118.5">CAN Bus</text>
<text x="149.7" y="117.9">MIPI DSI</text>
<text x="145.9" y="126.7">RGB Interface</text>
<text x="94.4" y="132.2">System</text>
<text x="95.2" y="136">Power</text>
<text x="113.1" y="134.3">I2C0</text>
<text x="126.3" y="134.3">I2S0</text>
</g>
<text font-size="3.1" fill="#fff" x="116.5" y="160">RK809-2</text>
<g font-size="2.5">
<text x="54.8" y="34.6">DDR3L/DDR3</text>
<text x="57.4" y="40.8">LPDDR3</text>
<text x="58.6" y="37.7">DDR4</text>
<text x="179.1" y="39.3">IRC/IR LED</text>
<text x="57.4" y="44">LPDDR4</text>
<text x="181.7" y="42.4">Driver</text>
<text x="52.2" y="49.5">eMMC/SLC NAND/</text>
<text x="55.3" y="52.7">SPI FLASH</text>
<text x="178.5" y="48.7">MIPI Camera</text>
<text x="178.5" y="51.9">LVDS camera</text>
<text x="179" y="58.3">MIPI Camera</text>
<text x="62.7" y="60.7">TF Card</text>
<text x="179" y="61.5">LVDS camera</text>
<text x="50.9" y="71.9">802.11b/g/n,a/ac</text>
<text x="56.6" y="68.8">WIFI/BT</text>
<text x="179.8" y="69.5">CIF Camera</text>
<text x="185.5" y="77.6">100M PHY RMII</text>
<text x="62" y="79.9">USB HOST</text>
<text x="179.2" y="80.7">1000M PHY RGMII(option)</text>
<text x="62.7" y="89.5">USB OTG</text>
<text x="62.7" y="99.2">ADC KEY</text>
<text x="64.1" y="108.9">Debug</text>
<text x="179.2" y="108.1">MIC</text>
<text x="192.2" y="147.6">One MIC</text>
<text x="194.7" y="154.5">MIC</text>
<text x="209.3" y="154">MIC</text>
<text x="219.3" y="153.8">MIC</text>
<text x="41.3" y="163.8">12V DC</text>
<text x="42" y="166.9">Input</text>
<text x="63.7" y="163.8">12V to 5V</text>
<text x="66.8" y="166.9">Buck</text>
<text x="170.9" y="163.5">Speaker</text>
</g>
<g font-size="2.5" fill="#fff">
<text x="181" y="86.9">Gsensor</text>
<text x="181.7" y="90">Option</text>
<text x="178.6" y="96.8">P-Iris/Zoom/Focus driver</text>
<text x="178.6" y="100">Motor Driver</text>
<text x="188.6" y="107.3">PDM MIC (Option)</text>
<text x="208.3" y="143.8">Or Two Single-end</text>
<text x="211.4" y="146.9">MIC (option)</text>
<text x="65.7" y="151.1">USB 5V</text>
<text x="66.3" y="154.3">Input</text>
<text x="65.7" y="157.4">option</text>
</g>
<g font-size="2.2">
<text x="95.7" y="146.3">BUCK/LDO</text>
<text x="114.6" y="146.3">I2C</text>
<text x="127.8" y="146.3">I2S</text>
<text x="140.7" y="146.3">HP OUT</text>
<text x="147.8" y="154.1">MICP/MICN</text>
<text x="148.8" y="163.4">SPK OUT</text>
</g>
<text font-size="2.1" x="263.7" y="191.9">Rockchip Electronics Co., Ltd</text>
<g font-size="1.8">
<text x="241.5" y="196">Project:</text>
<text x="241.6" y="199.6">File:</text>
</g>
<g font-size="1.7">
<text x="250.2" y="196.1">RV1126_RV1109 IPC REF</text>
<text x="250.4" y="199.7">03.Block Diagram</text>
</g>
<g font-size="1.3">
<text x="30.8" y="1.3">5</text>
<text x="88.8" y="1.3">4</text>
<text x="146.9" y="1.3">3</text>
<text x="205" y="1.3">2</text>
<text x="263.1" y="1.3">1</text>
<text x=".5" y="28.4">D</text>
<text x="292.6" y="28.4">D</text>
<text x=".5" y="79.5">C</text>
<text x="292.6" y="79.5">C</text>
<text x=".5" y="130.6">B</text>
<text x="292.6" y="130.6">B</text>
<text x=".5" y="181.7">A</text>
<text x="292.6" y="181.7">A</text>
<text x="30.8" y="207.4">5</text>
<text x="88.8" y="207.4">4</text>
<text x="146.9" y="207.4">3</text>
<text x="205" y="207.4">2</text>
<text x="263.1" y="207.4">1</text>
</g>
<g font-size="1.2">
<text x="241.6" y="202.6">Date:</text>
<text x="251.2" y="202.6">Friday, July 03, 2020</text>
<text x="277.2" y="202.6">Rev:</text>
<text x="283.2" y="202.6">V1.0</text>
<text x="241.5" y="205.3">Designed by:</text>
<text x="251" y="205.3">Yanhong.Li</text>
<text x="258.4" y="205.3">Reviewed by:</text>
<text x="267.6" y="205.3">&lt;Checker&gt;</text>
<text x="277" y="205.1">Sheet:</text>
<text x="283.7" y="205.1">0</text>
<text x="286.1" y="205.1">of</text>
<text x="288" y="205.1">0</text>
</g>
</svg>
